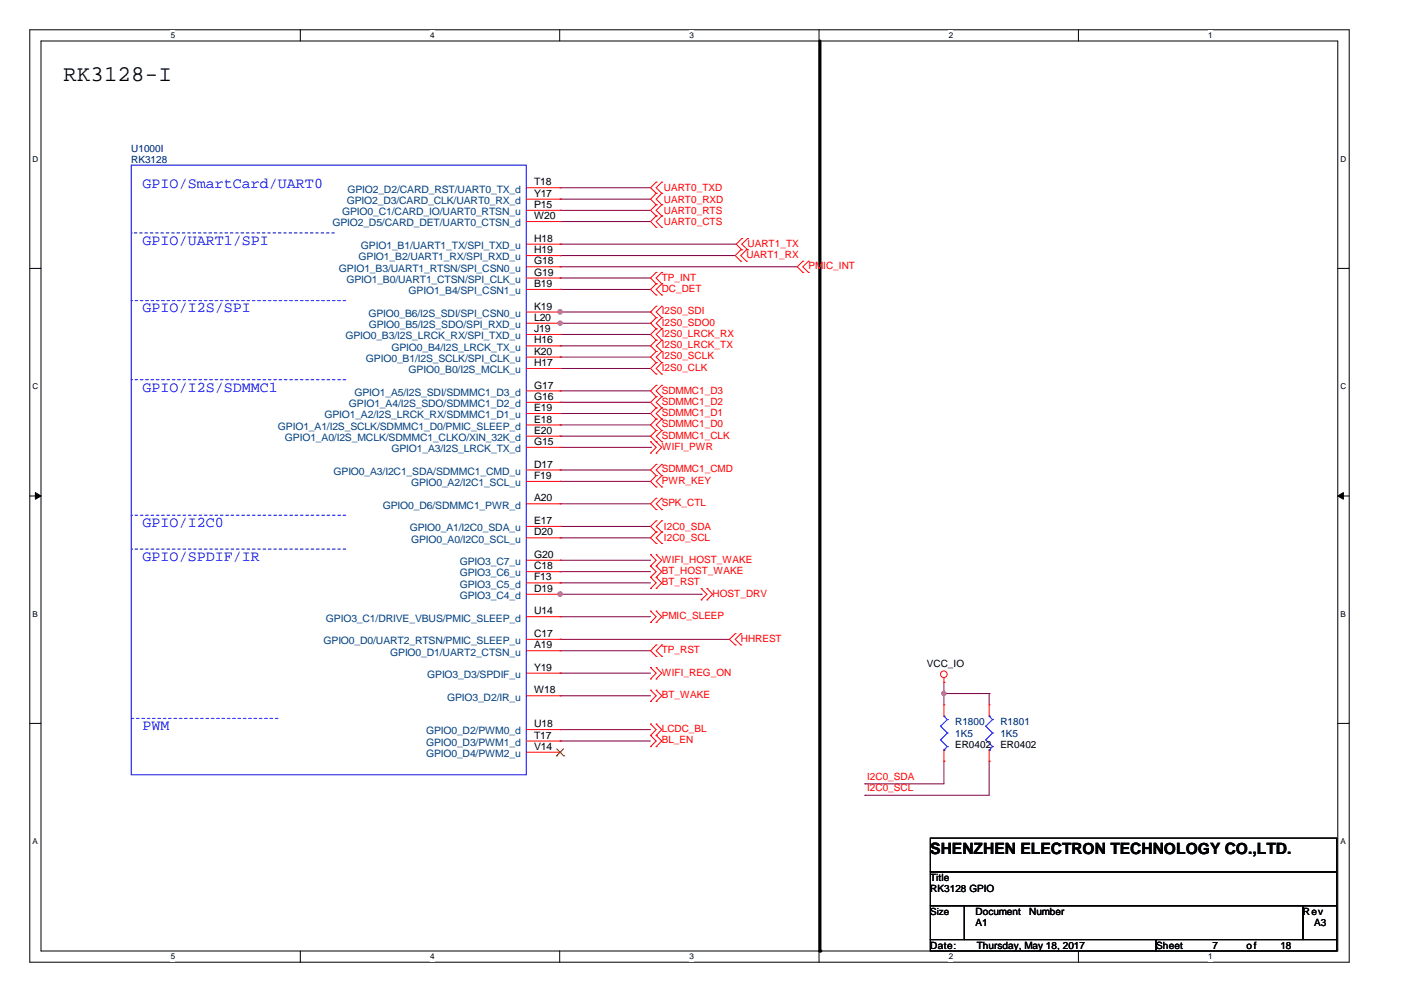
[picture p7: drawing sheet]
<svg xmlns="http://www.w3.org/2000/svg" width="297mm" height="210mm" viewBox="0 0 297 210" stroke-linecap="round" stroke-linejoin="round" font-family="sans-serif">
<path d="M6.3 6.3h279.1v197.2h-279.1zM8.7 8.7h274.3v192.4h-274.3z" fill="none" stroke="#000" stroke-width=".21"/>
<g fill="#fff">
<path d="M36.1 6.6h.9v1.9h-.9z"/>
<path d="M36.1 201.4h.9v1.9h-.9z"/>
</g>
<path d="M63.5 6.3v2.4M63.5 201.1v2.4" fill="none" stroke="#000" stroke-width=".21"/>
<g fill="#fff">
<path d="M91 6.6h.9v1.9h-.9z"/>
<path d="M91 201.4h.9v1.9h-.9z"/>
</g>
<path d="M118.4 6.3v2.4M118.4 201.1v2.4" fill="none" stroke="#000" stroke-width=".21"/>
<g fill="#fff">
<path d="M145.8 6.6h1v1.9h-1z"/>
<path d="M145.8 201.4h1v1.9h-1z"/>
</g>
<path d="M173.3 6.3v2.4M173.3 201.1v2.4" fill="none" stroke="#000" stroke-width=".21"/>
<g fill="#fff">
<path d="M200.7 6.6h.9v1.9h-.9z"/>
<path d="M200.7 201.4h.9v1.9h-.9z"/>
</g>
<path d="M228.1 6.3v2.4M228.1 201.1v2.4" fill="none" stroke="#000" stroke-width=".21"/>
<g fill="#fff">
<path d="M255.6 6.6h.9v1.9h-.9z"/>
<path d="M255.6 201.4h.9v1.9h-.9z"/>
<path d="M6.9 32.7h1.2v1.9h-1.2z"/>
<path d="M283.6 32.7h1.2v1.9h-1.2z"/>
<path d="M6.9 80.8h1.2v1.9h-1.2z"/>
<path d="M283.6 80.8h1.2v1.9h-1.2z"/>
</g>
<path d="M6.3 56.8h2.4M283 56.8h2.4" fill="none" stroke="#000" stroke-width=".21"/>
<g fill="#fff">
<path d="M6.9 128.9h1.1v1.9h-1.1z"/>
<path d="M283.6 128.9h1.1v1.9h-1.1z"/>
</g>
<path d="M6.3 104.9h2.4M283 104.9h2.4" fill="none" stroke="#000" stroke-width=".21"/>
<path d="M7.5 104.2l1.2 .7-1.2 .7zM283 104.9l1.2-.7v1.4z" fill="#000" stroke="#000" stroke-width=".21"/>
<g fill="#fff">
<path d="M6.9 177h1.1v1.9h-1.1z"/>
<path d="M283.6 177h1.1v1.9h-1.1z"/>
</g>
<path d="M6.3 153h2.4M283 153h2.4M196.8 177.2h86v7.2h-86zM196.8 191.6h7.2v7.1h-7.2zM196.8 184.4h86v7.2h-86zM196.8 198.7h47.8v2.4h-47.8zM204 191.6h71.6v7.1h-71.6zM244.6 198.7h38.2v2.4h-38.2zM275.6 191.6h7.2v7.1h-7.2z" fill="none" stroke="#000" stroke-width=".21"/>
<path d="M173.4 8.7v192.4" fill="none" stroke="#000" stroke-width=".68"/>
<circle cx="173.4" cy="201.1" r=".34" fill="#000"/>
<g fill="none" stroke="#800040" stroke-width=".21">
<path d="M118.5 39.7h.1M118.5 39.7h19.1M118.5 46.9h.1M118.5 42.1h.1M118.5 44.5h.1M118.5 54.1h.1M118.5 58.8h.1M118.5 51.6h.1M118.5 56.4h.1M118.5 46.9h19.1M118.5 42.1h19.1M118.5 44.5h19.1"/>
<path d="M118.5 54.1h37M118.5 58.8h19.1M118.5 51.6h37.2M118.5 56.4h50.1M118 66h19.6M118 68.4h19.6M118.5 61.2h.1M118.5 75.5h.1M118.5 73.1h.1M118.5 70.7h.1M118.5 66h.1M118.5 68.4h.1"/>
<path d="M118.5 77.9h.1M118.5 61.2h19.1M118.5 75.5h19.1M118.5 73.1h19.1M118.5 70.7h19.1M118.5 77.9h19.1M137.6 66h.1M137.6 68.4h.1M118.5 82.7h.1M118.5 85.1h.1M118.5 87.5h.1M118.5 89.9h.1"/>
<path d="M118.5 92.2h.1M118.5 99.4h.1M118.5 82.7h19.1M118.5 85.1h19.1M118.5 87.5h19.1M118.5 89.9h19.1M118.5 92.2h19.1M118.5 99.4h19.1M118.5 94.6h19.1M137.6 94.6h.1M118.5 113.7h.1M118.5 111.3h.1"/>
<path d="M118.5 118.5h.1M118.5 101.8h.1M118.5 106.5h.1M118.5 113.7h19.1M118.5 111.3h19.1M118.5 118.5h19.1M118.5 101.8h19.1M118.5 106.5h19.1M118.3 125.7h30M118.5 130.4h.1M118.5 120.9h.1M118.5 123.3h.1"/>
<path d="M118.5 137.6h.1M118.5 125.7h.1M118.5 135.2h.1M118.5 130.4h19.1M118.5 120.9h19.1M118.5 123.3h19.1M118.5 137.6h19.1M118.5 135.2h35.8M148.3 125.7h.1M118.5 154.3h.1M118.5 142.4h.1M118.5 147.1h.1"/>
<path d="M118.5 156.7h.1M118.5 154.3h19.1M118.5 142.4h19.1M118.5 147.1h19.1M118.5 156.7h19.1M199.7 146.7h.1M199.7 144.3h.1M199.7 144.3v4.7M199.7 146.7h9.5M209.2 146.7h.1M209.2 146.7v2.3M183 168.2h.1"/>
<path d="M183 165.8h.1M199.7 161h.1M199.7 161v4.8h-16.7M209.2 161h.1M209.2 161v7.2h-26.2"/>
</g>
<g fill="#f0f" stroke="#f0f" stroke-width=".21">
<circle cx="199.7" cy="146.7" r=".44"/>
<circle cx="118.5" cy="125.6" r=".47"/>
<circle cx="118.5" cy="65.9" r=".47"/>
<circle cx="118.5" cy="68.3" r=".46"/>
</g>
<g fill="none" stroke="#f00" stroke-width=".21">
<path d="M111.3 39.7h7.2M118.5 39.7h.1M138.8 38.5h.1M138.8 38.5l-1.2 1.2 1.2 1.2M140 38.5h.1M140 38.5l-1.2 1.2 1.2 1.2M111.3 42.1h7.2M111.3 46.9h7.2M111.3 56.4h7.2M111.3 54.1h7.2M111.3 51.6h7.2M111.3 58.8h7.2"/>
<path d="M111.3 44.5h7.2M118.5 42.1h.1M118.5 46.9h.1M118.5 56.4h.1M118.5 54.1h.1M118.5 51.6h.1M118.5 58.8h.1M118.5 44.5h.1M138.8 45.7h.1M138.8 48.1h.1M138.8 40.9h.1M138.8 43.3h.1"/>
<path d="M138.8 57.6h.1M138.8 45.7l-1.2 1.2 1.2 1.2M138.8 43.3l-1.2 1.2 1.2 1.2M138.8 40.9l-1.2 1.2 1.2 1.2M138.8 57.6l-1.2 1.2 1.2 1.2M140 48.1h.1M140 45.7h.1M140 40.9h.1M140 43.3h.1M140 57.6h.1M140 45.7l-1.2 1.2 1.2 1.2M140 43.3l-1.2 1.2 1.2 1.2"/>
<path d="M140 40.9l-1.2 1.2 1.2 1.2M140 57.6l-1.2 1.2 1.2 1.2M156.7 52.8h.1M156.7 55.2h.1M156.7 52.8l-1.2 1.3 1.2 1.1M156.9 50.5h.1M156.9 52.8h.1M156.9 50.5l-1.2 1.1 1.2 1.2M157.9 55.2h.1M157.9 52.8h.1M157.9 52.8l-1.2 1.3 1.2 1.1M158.1 52.8h.1"/>
<path d="M158.1 50.5h.1M158.1 50.5l-1.2 1.1 1.2 1.2M169.8 55.2h.1M169.8 57.6h.1M169.8 55.2l-1.2 1.2 1.2 1.2M171 57.6h.1M171 55.2h.1M171 55.2l-1.2 1.2 1.2 1.2M111.3 66h7.2M111.3 68.4h7.2M111.3 73.1h7.2M111.3 70.7h7.2"/>
<path d="M111.3 75.5h7.2M111.3 77.9h7.2M111.3 61.2h7.2M118.5 66h.1M118.5 68.4h.1M118.5 73.1h.1M118.5 70.7h.1M118.5 75.5h.1M118.5 77.9h.1M118.5 61.2h.1M138.8 60h.1M138.8 62.4h.1"/>
<path d="M138.8 74.3h.1M138.8 76.7h.1M138.8 72h.1M138.8 69.5h.1M138.8 64.8h.1M138.8 67.2h.1M138.8 79.1h.1M138.8 60l-1.2 1.2 1.2 1.2M138.8 74.3l-1.2 1.2 1.2 1.2M138.8 72l-1.2 1.1 1.2 1.2M138.8 69.5l-1.2 1.2 1.2 1.3M138.8 64.8l-1.2 1.2 1.2 1.2"/>
<path d="M138.8 67.2l-1.2 1.2 1.2 1.1M138.8 76.7l-1.2 1.2 1.2 1.2M140 60h.1M140 62.4h.1M140 76.7h.1M140 74.3h.1M140 72h.1M140 69.5h.1M140 67.2h.1M140 64.8h.1M140 79.1h.1M140 60l-1.2 1.2 1.2 1.2"/>
<path d="M140 74.3l-1.2 1.2 1.2 1.2M140 72l-1.2 1.1 1.2 1.2M140 69.5l-1.2 1.2 1.2 1.3M140 64.8l-1.2 1.2 1.2 1.2M140 67.2l-1.2 1.2 1.2 1.1M140 76.7l-1.2 1.2 1.2 1.2M111.3 82.7h7.2M111.3 85.1h7.2M111.3 94.6h7.2M111.3 87.5h7.2M111.3 89.9h7.2M111.3 92.2h7.2"/>
<path d="M111.3 99.4h7.2M118.5 82.7h.1M118.5 85.1h.1M118.5 94.6h.1M118.5 87.5h.1M118.5 89.9h.1M118.5 92.2h.1M118.5 99.4h.1M137.6 95.8h.1M137.6 93.4h.1M137.6 93.4l1.2 1.2-1.2 1.2M138.8 98.2h.1"/>
<path d="M138.8 81.5h.1M138.8 83.9h.1M138.8 86.3h.1M138.8 88.6h.1M138.8 91.1h.1M138.8 93.4h.1M138.8 95.8h.1M138.8 98.2l-1.2 1.2 1.2 1.2M138.8 81.5l-1.2 1.2 1.2 1.2M138.8 83.9l-1.2 1.2 1.2 1.2M138.8 86.3l-1.2 1.2 1.2 1.1M138.8 88.6l-1.2 1.3 1.2 1.2"/>
<path d="M138.8 91.1l-1.2 1.1 2.4 2.4-1.2 1.2M140 98.2h.1M140 83.9h.1M140 81.5h.1M140 86.3h.1M140 88.6h.1M140 91.1h.1M140 93.4h.1M140 98.2l-1.2 1.2 1.2 1.2M140 81.5l-1.2 1.2 1.2 1.2M140 83.9l-1.2 1.2 1.2 1.2M140 86.3l-1.2 1.2 1.2 1.1"/>
<path d="M140 88.6l-1.2 1.3 1.2 1.2M140 91.1l-1.2 1.1 1.2 1.2M111.3 111.3h7.2M111.3 101.8h7.2M111.3 113.7h7.2M111.3 118.5h7.2M111.3 106.5h7.2M118.5 111.3h.1M118.5 101.8h.1M118.5 113.7h.1M118.5 118.5h.1M118.5 106.5h.1"/>
<path d="M137.6 119.7h.1M137.6 117.3h.1M137.6 119.7l1.2 1.2-1.2 1.2M137.6 117.3l1.2 1.2-1.2 1.2M138.8 100.6h.1M138.8 110.1h.1M138.8 112.5h.1M138.8 114.9h.1M138.8 119.7h.1M138.8 117.3h.1M138.8 103h.1M138.8 105.4h.1"/>
<path d="M138.8 107.8h.1M138.8 110.1l-1.2 1.2 1.2 1.2M138.8 112.5l-1.2 1.2 1.2 1.2M138.8 119.7l1.2 1.2-1.2 1.2M138.8 117.3l1.2 1.2-1.2 1.2M138.8 100.6l-1.2 1.2 1.2 1.2M138.8 105.4l-1.2 1.1 1.2 1.3M140 100.6h.1M140 112.5h.1M140 110.1h.1M140 114.9h.1M140 103h.1"/>
<path d="M140 107.8h.1M140 105.4h.1M140 110.1l-1.2 1.2 1.2 1.2M140 112.5l-1.2 1.2 1.2 1.2M140 100.6l-1.2 1.2 1.2 1.2M140 105.4l-1.2 1.1 1.2 1.3M111.3 130.4h7.2M111.3 125.7h7.2M111.3 123.3h7.2M111.3 120.9h7.2M111.3 137.6h7.2M111.3 135.2h7.2"/>
<path d="M118.5 130.4h.1M118.5 125.7h.1M118.5 123.3h.1M118.5 120.9h.1M118.5 137.6h.1M118.5 135.2h.1M137.6 131.6h.1M137.6 129.2h.1M137.6 122.1h.1M137.6 124.5h.1M137.6 129.2l1.2 1.2-1.2 1.2M137.6 122.1l1.2 1.2-1.2 1.2"/>
<path d="M138.8 131.6h.1M138.8 129.2h.1M138.8 122.1h.1M138.8 124.5h.1M138.8 136.4h.1M138.8 138.8h.1M138.8 129.2l1.2 1.2-1.2 1.2M138.8 122.1l1.2 1.2-1.2 1.2M138.8 136.4l-1.2 1.2 1.2 1.2M140 138.8h.1M140 136.4h.1M140 136.4l-1.2 1.2 1.2 1.2"/>
<path d="M148.3 126.9h.1M148.3 124.5h.1M148.3 124.5l1.3 1.2-1.3 1.2M149.6 126.9h.1M149.6 124.5h.1M149.6 124.5l1.1 1.2-1.1 1.2M155.5 134h.1M155.5 136.4h.1M155.5 134l-1.2 1.2 1.2 1.2M156.7 136.4h.1M156.7 134h.1M156.7 134l-1.2 1.2 1.2 1.2"/>
<path d="M111.3 154.3h7.2M111.3 156.7h7.2M111.3 159.1h7.2M111.3 147.1h7.2M111.3 142.4h7.2M118.5 154.3h.1M118.5 156.7h.1M118.5 159.1h.1M118.5 147.1h.1M118.5 142.4h.1M137.6 155.5h.1M137.6 153.1h.1"/>
<path d="M137.6 148.3h.1M137.6 146h.1M137.6 143.6h.1M137.6 141.2h.1M137.6 157.9h.1M137.6 153.1l1.2 1.2-1.2 1.2M137.6 146l1.2 1.1-1.2 1.2M137.6 141.2l1.2 1.2-1.2 1.2M137.6 155.5l1.2 1.2-1.2 1.2M138.8 155.5h.1M138.8 153.1h.1M138.8 148.3h.1"/>
<path d="M138.8 146h.1M138.8 143.6h.1M138.8 141.2h.1M138.8 157.9h.1M138.8 153.1l1.2 1.2-1.2 1.2M138.8 146l1.2 1.1-1.2 1.2M138.8 141.2l1.2 1.2-1.2 1.2M138.8 155.5l1.2 1.2-1.2 1.2M199.7 144.3h.1M199.7 149h.1M199.7 143.3v1M199.7 149v2.5"/>
<path d="M199.7 158.6v2.4M209.2 149h.1M209.2 149v2.5M209.2 158.6v2.4M199.7 161h.1M209.2 161h.1"/>
<circle cx="199.7" cy="142.6" r=".7"/>
</g>
<path d="M27.8 49.3h.1M70.7 49.3h-42.9M27.8 63.6h.1M73.1 63.6h-45.3M27.8 80.3h.1M73.1 80.3h-45.3M27.8 109h.1M27.8 116.1h.1M73.1 109h-45.3M73.1 116.1h-45.3M27.8 151.9h.1M58.8 151.9h-31" fill="none" stroke="#00f" stroke-width=".21" stroke-dasharray=".6 .6"/>
<g fill="none" stroke="#00f" stroke-width=".21">
<path d="M27.8 34.9h83.5v129h-83.5zM199 153.6h.1M199 156.5h.1M199 153.6l1.4 1.4M199 156.5l1.4 1.4M199.7 158.6h.1M199.7 151.5h.1M199.7 151.5l.7 .7M200.4 152.2h.1M200.4 155h.1M200.4 157.9h.1M200.4 152.2l-1.4 1.4"/>
<path d="M200.4 155l-1.4 1.5M200.4 157.9l-.7 .7M208.5 153.6h.1M208.5 156.5h.1M208.5 153.6l1.5 1.4M208.5 156.5l1.5 1.4M209.2 158.6h.1M209.2 151.5h.1M209.2 151.5l.8 .7M210 152.2h.1M210 155h.1M210 157.9h.1"/>
<path d="M210 152.2l-1.5 1.4M210 155l-1.5 1.5M210 157.9l-.8 .7"/>
</g>
<path d="M117.7 159.8h.1M117.8 158.4l1.4 1.4M119.2 158.4l-1.5 1.4M119.2 159.8h.1" fill="none" stroke="#804000" stroke-width=".21"/>
<text font-size="4.7" x="13.5" y="17.2">RK3128-I</text>
<text font-size="3.3" x="196.8" y="180.5">SHENZHEN ELECTRON TECHNOLOGY CO.,LTD.</text>
<g font-size="3.2" fill="#00f">
<text x="30.2" y="39.8">GPIO/SmartCard/UART0</text>
<text x="30.2" y="51.8">GPIO/UART1/SPI</text>
<text x="30.2" y="66.1">GPIO/I2S/SPI</text>
<text x="30.2" y="82.8">GPIO/I2S/SDMMC1</text>
<text x="30.2" y="111.5">GPIO/I2C0</text>
<text x="30.2" y="118.6">GPIO/SPDIF/IR</text>
<text x="30.2" y="154.4">PWM</text>
</g>
<g font-size="2.2" fill="#004080">
<text x="73.5" y="40.7">GPIO2_D2/CARD_RST/UART0_TX_d</text>
<text x="70.3" y="47.9">GPIO2_D5/CARD_DET/UART0_CTSN_d</text>
<text x="72.4" y="45.5">GPIO0_C1/CARD_IO/UART0_RTSN_u</text>
<text x="73.4" y="43.1">GPIO2_D3/CARD_CLK/UART0_RX_d</text>
<text x="76.4" y="52.7">GPIO1_B1/UART1_TX/SPI_TXD_u</text>
<text x="71.7" y="57.4">GPIO1_B3/UART1_RTSN/SPI_CSN0_u</text>
<text x="73.3" y="59.8">GPIO1_B0/UART1_CTSN/SPI_CLK_u</text>
<text x="75.9" y="55.1">GPIO1_B2/UART1_RX/SPI_RXD_u</text>
<text x="86.4" y="62.2">GPIO1_B4/SPI_CSN1_u</text>
<text x="73.1" y="71.7">GPIO0_B3/I2S_LRCK_RX/SPI_TXD_u</text>
<text x="77.9" y="67">GPIO0_B6/I2S_SDI/SPI_CSN0_u</text>
<text x="78" y="69.4">GPIO0_B5/I2S_SDO/SPI_RXD_u</text>
<text x="77.4" y="76.5">GPIO0_B1/I2S_SCLK/SPI_CLK_u</text>
<text x="82.8" y="74.2">GPIO0_B4/I2S_LRCK_TX_u</text>
<text x="75" y="83.7">GPIO1_A5/I2S_SDI/SDMMC1_D3_d</text>
<text x="86.4" y="78.9">GPIO0_B0/I2S_MCLK_u</text>
<text x="68.6" y="88.5">GPIO1_A2/I2S_LRCK_RX/SDMMC1_D1_u</text>
<text x="73.8" y="86.1">GPIO1_A4/I2S_SDO/SDMMC1_D2_d</text>
<text x="58.8" y="90.9">GPIO1_A1/I2S_SCLK/SDMMC1_D0/PMIC_SLEEP_d</text>
<text x="60.3" y="93.3">GPIO1_A0/I2S_MCLK/SDMMC1_CLKO/XIN_32K_d</text>
<text x="82.8" y="95.6">GPIO1_A3/I2S_LRCK_TX_d</text>
<text x="70.6" y="100.4">GPIO0_A3/I2C1_SDA/SDMMC1_CMD_u</text>
<text x="81" y="107.6">GPIO0_D6/SDMMC1_PWR_d</text>
<text x="86.9" y="102.8">GPIO0_A2/I2C1_SCL_u</text>
<text x="86.7" y="112.3">GPIO0_A1/I2C0_SDA_u</text>
<text x="86.9" y="114.8">GPIO0_A0/I2C0_SCL_u</text>
<text x="97.3" y="119.5">GPIO3_C7_u</text>
<text x="97.3" y="124.3">GPIO3_C5_d</text>
<text x="97.3" y="121.9">GPIO3_C6_u</text>
<text x="69" y="131.4">GPIO3_C1/DRIVE_VBUS/PMIC_SLEEP_d</text>
<text x="97.3" y="126.7">GPIO3_C4_d</text>
<text x="68.4" y="136.2">GPIO0_D0/UART2_RTSN/PMIC_SLEEP_u</text>
<text x="82.5" y="138.6">GPIO0_D1/UART2_CTSN_u</text>
<text x="90.4" y="143.4">GPIO3_D3/SPDIF_u</text>
<text x="94.6" y="148.2">GPIO3_D2/IR_u</text>
<text x="90.1" y="155.3">GPIO0_D2/PWM0_d</text>
<text x="90.1" y="157.7">GPIO0_D3/PWM1_d</text>
<text x="90.1" y="160.1">GPIO0_D4/PWM2_u</text>
</g>
<g font-size="2.2">
<text x="113" y="39.2">T18</text>
<text x="113" y="41.6">Y17</text>
<text x="113" y="46.3">W20</text>
<text x="113" y="44">P15</text>
<text x="113" y="53.5">H19</text>
<text x="113" y="51.1">H18</text>
<text x="113" y="55.9">G18</text>
<text x="113" y="58.3">G19</text>
<text x="113" y="65.5">K19</text>
<text x="113" y="60.7">B19</text>
<text x="113" y="67.9">L20</text>
<text x="113" y="70.2">J19</text>
<text x="113" y="72.6">H16</text>
<text x="113" y="75">K20</text>
<text x="113" y="77.4">H17</text>
<text x="113" y="82.2">G17</text>
<text x="113" y="84.6">G16</text>
<text x="113" y="86.9">E19</text>
<text x="113" y="89.4">E18</text>
<text x="113" y="94.1">G15</text>
<text x="113" y="91.7">E20</text>
<text x="113" y="98.9">D17</text>
<text x="113" y="101.3">F19</text>
<text x="113" y="106">A20</text>
<text x="113" y="110.8">E17</text>
<text x="113" y="113.2">D20</text>
<text x="113" y="118">G20</text>
<text x="113" y="125.2">D19</text>
<text x="113" y="122.8">F13</text>
<text x="113" y="120.4">C18</text>
<text x="113" y="129.9">U14</text>
<text x="113" y="137.1">A19</text>
<text x="113" y="134.7">C17</text>
<text x="113" y="141.9">Y19</text>
<text x="113" y="146.6">W18</text>
<text x="113" y="153.8">U18</text>
<text x="113" y="156.2">T17</text>
<text x="113" y="158.6">V14</text>
</g>
<g font-size="2.1" fill="#000080">
<text x="27.8" y="32.1">U1000I</text>
<text x="27.8" y="34.5">RK3128</text>
<text x="202" y="153.4">R1800</text>
<text x="202" y="155.8">1K5</text>
<text x="211.6" y="153.4">R1801</text>
<text x="211.6" y="155.8">1K5</text>
</g>
<g font-size="2.1" fill="#f00">
<text x="140.5" y="40.5">UART0_TXD</text>
<text x="140.5" y="47.6">UART0_CTS</text>
<text x="140.5" y="45.2">UART0_RTS</text>
<text x="140.5" y="42.8">UART0_RXD</text>
<text x="158.1" y="52.1">UART1_TX</text>
<text x="140" y="59.3">TP_INT</text>
<text x="157.9" y="54.6">UART1_RX</text>
<text x="171" y="56.9">PMIC_INT</text>
<text x="140" y="61.7">DC_DET</text>
<text x="140" y="71.3">I2S0_LRCK_RX</text>
<text x="140" y="66.5">I2S0_SDI</text>
<text x="140" y="68.9">I2S0_SDO0</text>
<text x="140" y="76">I2S0_SCLK</text>
<text x="140" y="73.7">I2S0_LRCK_TX</text>
<text x="140" y="83.2">SDMMC1_D3</text>
<text x="140" y="78.4">I2S0_CLK</text>
<text x="140" y="85.6">SDMMC1_D2</text>
<text x="140" y="88">SDMMC1_D1</text>
<text x="140" y="90.4">SDMMC1_D0</text>
<text x="140" y="92.7">SDMMC1_CLK</text>
<text x="140" y="95.2">WIFI_PWR</text>
<text x="140" y="99.9">SDMMC1_CMD</text>
<text x="140" y="102.3">PWR_KEY</text>
<text x="140" y="107.1">SPK_CTL</text>
<text x="140.5" y="112.1">I2C0_SDA</text>
<text x="140" y="119">WIFI_HOST_WAKE</text>
<text x="140.5" y="114.5">I2C0_SCL</text>
<text x="140" y="121.4">BT_HOST_WAKE</text>
<text x="140" y="123.8">BT_RST</text>
<text x="140" y="131">PMIC_SLEEP</text>
<text x="150.7" y="126.2">HOST_DRV</text>
<text x="156.7" y="135.7">HHREST</text>
<text x="140" y="142.9">WIFI_REG_ON</text>
<text x="140" y="138.1">TP_RST</text>
<text x="140" y="147.7">BT_WAKE</text>
<text x="140" y="154.8">LCDC_BL</text>
<text x="140" y="157.2">BL_EN</text>
<text x="183.4" y="167.3">I2C0_SCL</text>
<text x="183.4" y="164.9">I2C0_SDA</text>
</g>
<g font-size="2.1">
<text x="196.1" y="141">VCC_IO</text>
<text x="202" y="158.2">ER0402</text>
<text x="211.6" y="158.2">ER0402</text>
<text x="196.8" y="186.3">Title</text>
<text x="196.8" y="188.7">RK3128 GPIO</text>
<text x="196.8" y="193.5">Size</text>
<text x="206.4" y="193.5">Document</text>
<text x="206.4" y="195.9">A1</text>
<text x="217.7" y="193.5">Number</text>
<text x="275.6" y="193.5">Rev</text>
<text x="278" y="195.9">A3</text>
<text x="196.8" y="200.7">Date:</text>
<text x="206.6" y="200.7">Thursday, May 18, 2017</text>
<text x="244.6" y="200.7">Sheet</text>
<text x="256.5" y="200.7">7</text>
<text x="263.7" y="200.7">of</text>
<text x="270.8" y="200.7">18</text>
</g>
<g font-size="1.7">
<text x="36.1" y="8.1">5</text>
<text x="91" y="8.1">4</text>
<text x="145.8" y="8.1">3</text>
<text x="200.7" y="8.1">2</text>
<text x="255.6" y="8.1">1</text>
<text x="6.9" y="34.2">D</text>
<text x="283.6" y="34.2">D</text>
<text x="6.9" y="82.3">C</text>
<text x="283.6" y="82.3">C</text>
<text x="6.9" y="130.5">B</text>
<text x="283.6" y="130.5">B</text>
<text x="6.9" y="178.6">A</text>
<text x="283.6" y="178.6">A</text>
<text x="36.1" y="202.9">5</text>
<text x="91" y="202.9">4</text>
<text x="145.8" y="202.9">3</text>
<text x="200.7" y="202.9">2</text>
<text x="255.6" y="202.9">1</text>
</g>
</svg>
